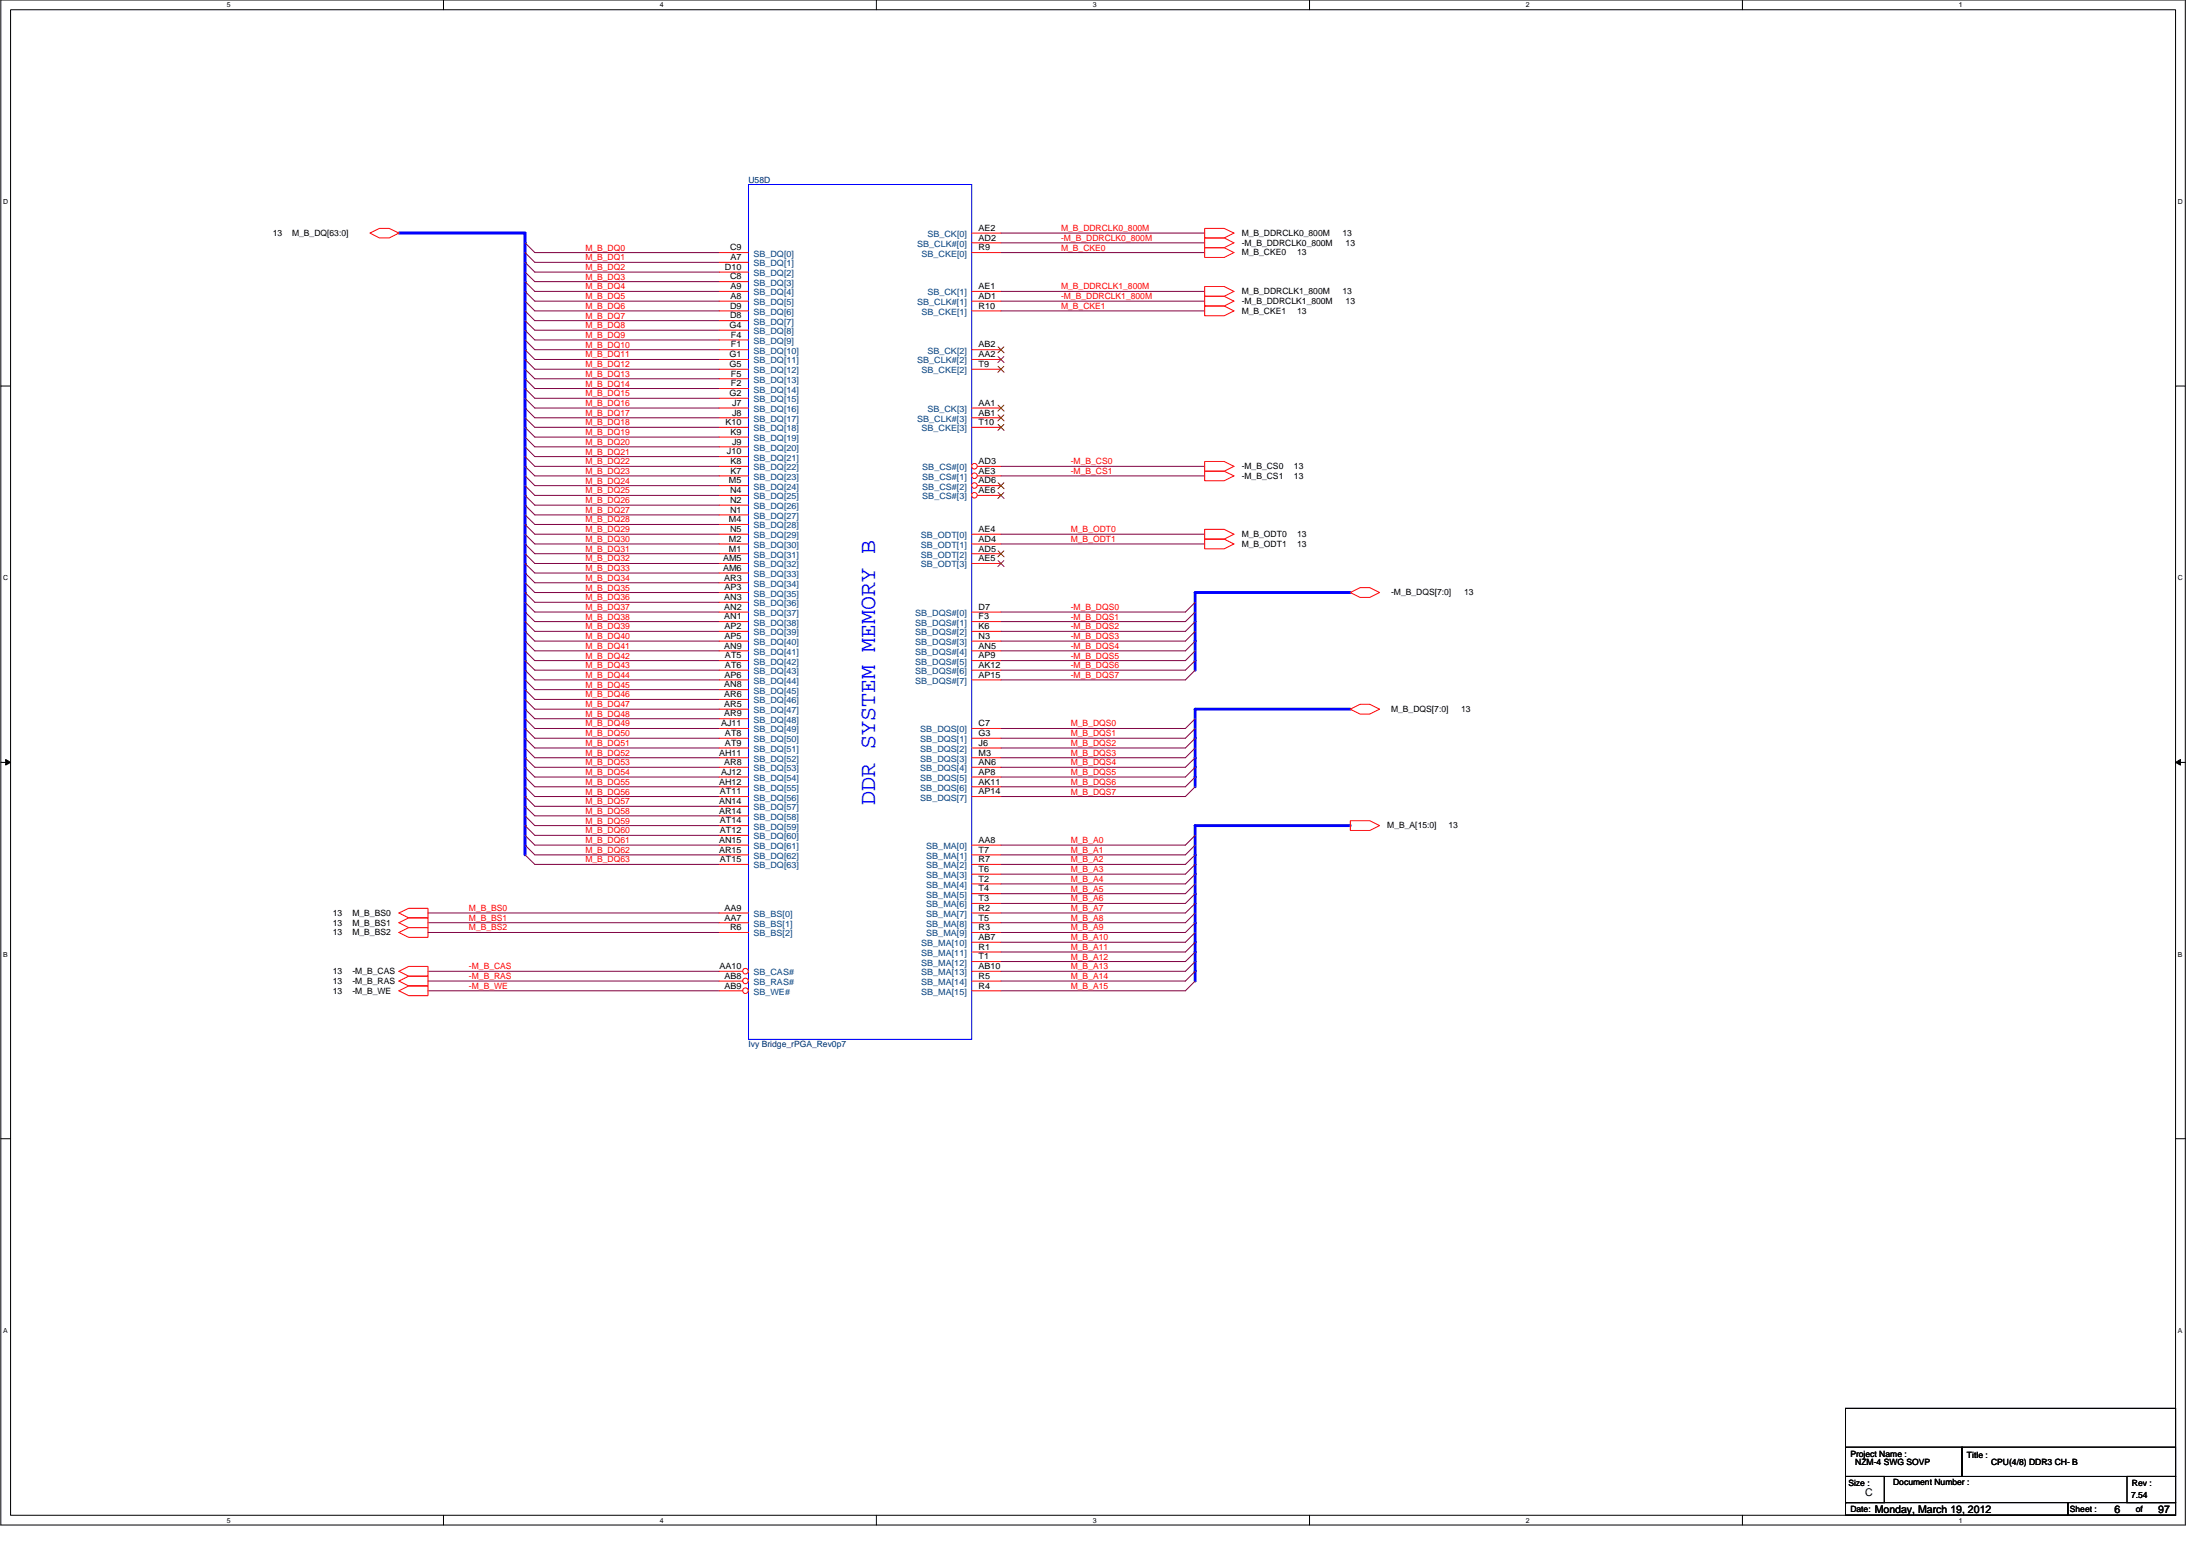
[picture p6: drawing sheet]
<svg xmlns="http://www.w3.org/2000/svg" width="420mm" height="297mm" viewBox="0 0 420 297" stroke-linecap="round" stroke-linejoin="round" font-family="sans-serif">
<path d="M.2 0h417.2v291.1h-417.2zM2 1.9h413.5v287.4h-413.5z" fill="none" stroke="#000" stroke-width=".19"/>
<g fill="#fff">
<path d="M43.3 .2h.8v1.5h-.8z"/>
<path d="M43.3 289.5h.8v1.5h-.8z"/>
</g>
<path d="M84.7 0v1.9M84.7 289.3v1.8" fill="none" stroke="#000" stroke-width=".19"/>
<g fill="#fff">
<path d="M126 .2h.7v1.5h-.7z"/>
<path d="M126 289.5h.7v1.5h-.7z"/>
</g>
<path d="M167.4 0v1.9M167.4 289.3v1.8" fill="none" stroke="#000" stroke-width=".19"/>
<g fill="#fff">
<path d="M208.7 .2h.7v1.5h-.7z"/>
<path d="M208.7 289.5h.7v1.5h-.7z"/>
</g>
<path d="M250.1 0v1.9M250.1 289.3v1.8" fill="none" stroke="#000" stroke-width=".19"/>
<g fill="#fff">
<path d="M291.4 .2h.7v1.5h-.7z"/>
<path d="M291.4 289.5h.7v1.5h-.7z"/>
</g>
<path d="M332.8 0v1.9M332.8 289.3v1.8" fill="none" stroke="#000" stroke-width=".19"/>
<g fill="#fff">
<path d="M374.1 .2h.7v1.5h-.7z"/>
<path d="M374.1 289.5h.7v1.5h-.7z"/>
<path d="M.6 37.8h1v1.4h-1z"/>
<path d="M416 37.8h.9v1.4h-.9z"/>
<path d="M.6 109.6h1v1.5h-1z"/>
<path d="M416 109.6h.9v1.5h-.9z"/>
</g>
<path d="M.2 73.7h1.8M415.5 73.7h1.9" fill="none" stroke="#000" stroke-width=".19"/>
<g fill="#fff">
<path d="M.6 181.4h.9v1.5h-.9z"/>
<path d="M416 181.4h.8v1.5h-.8z"/>
</g>
<path d="M.2 145.5h1.8M415.5 145.5h1.9" fill="none" stroke="#000" stroke-width=".19"/>
<path d="M1.1 145l.9 .5-.9 .5zM415.5 145.5l.9-.5v1z" fill="#000" stroke="#000" stroke-width=".19"/>
<g fill="#fff">
<path d="M.6 253.3h.8v1.5h-.8z"/>
<path d="M416 253.3h.8v1.5h-.8z"/>
</g>
<path d="M.2 217.4h1.8M415.5 217.4h1.9M352.5 276.3h22.2v5.6h-22.2zM352.5 268.9h63v20.4h-63zM374.7 276.3h40.8v5.6h-40.8zM352.5 281.9h7.4v5h-7.4zM352.5 286.9h42.4v2.4h-42.4zM394.9 286.9h20.6v2.4h-20.6zM406.2 281.9h9.3v5h-9.3z" fill="none" stroke="#000" stroke-width=".19"/>
<g fill="none" stroke="#800040" stroke-width=".19">
<path d="M100.3 46.4l1.8 1.8h35.3M100.3 48.2l1.8 1.9h35.3M100.3 50.1l1.8 1.8h35.3M100.3 51.9l1.8 1.9h35.3M100.3 53.8l1.8 1.8h35.3M100.3 55.6l1.8 1.9h35.3M100.3 57.5l1.8 1.9h35.3M100.3 59.4l1.8 1.8h35.3M191.2 46.4h38.9M191.2 48.2h38.9M191.2 44.5h38.9M191.2 57.5h38.9"/>
<path d="M191.2 59.4h38.9M191.2 55.6h38.9M100.3 61.2l1.8 1.8h35.3M100.3 63l1.8 1.9h35.3M100.3 64.9l1.8 1.9h35.3M100.3 66.8l1.8 1.8h35.3M100.3 68.6l1.8 1.9h35.3M100.3 70.5l1.8 1.8h35.3M100.3 72.3l1.8 1.9h35.3M100.3 74.2l1.8 1.8h35.3M100.3 76l1.8 1.9h35.3M100.3 77.9l1.8 1.9h35.3"/>
<path d="M100.3 79.8l1.8 1.8h35.3M100.3 81.6l1.8 1.8h35.3M100.3 83.4l1.8 1.9h35.3M100.3 85.3l1.8 1.9h35.3M100.3 87.2l1.8 1.8h35.3M100.3 89l1.8 1.8h35.3M100.3 90.8l1.8 1.9h35.3M100.3 92.7l1.8 1.9h35.3M100.3 94.6l1.8 1.8h35.3M100.3 96.4l1.8 1.9h35.3M100.3 98.3l1.8 1.8h35.3M191.2 90.8h38.9"/>
<path d="M191.2 89h38.9M100.3 100.1l1.8 1.9h35.3M100.3 102l1.8 1.8h35.3M100.3 103.8l1.8 1.9h35.3M100.3 105.7l1.8 1.9h35.3M100.3 107.6l1.8 1.8h35.3M100.3 109.4l1.8 1.9h35.3M100.3 115l1.8 1.8h35.3M100.3 116.8l1.8 1.9h35.3M100.3 118.7l1.8 1.8h35.3M100.3 111.3l1.8 1.8h35.3M100.3 113.1l1.8 1.9h35.3"/>
<path d="M191.2 103.8h38.9M191.2 102h38.9M228.3 115l-1.9 1.8h-35.2M228.3 116.8l-1.9 1.9h-35.2M228.3 118.7l-1.9 1.8h-35.2M100.3 120.5l1.8 1.9h35.3M100.3 122.4l1.8 1.8h35.3M100.3 124.2l1.8 1.9h35.3M100.3 126.1l1.8 1.8h35.3M100.3 127.9l1.8 1.9h35.3M100.3 129.8l1.8 1.9h35.3M100.3 131.7l1.8 1.8h35.3"/>
<path d="M100.3 133.5l1.8 1.9h35.3M100.3 135.4l1.8 1.8h35.3M100.3 137.2l1.8 1.9h35.3M100.3 139.1l1.8 1.8h35.3M228.3 120.5l-1.9 1.9h-35.2M228.3 122.4l-1.9 1.8h-35.2M228.3 124.2l-1.9 1.9h-35.2M228.3 126.1l-1.9 1.8h-35.2M228.3 127.9l-1.9 1.9h-35.2M228.3 137.2l-1.9 1.9h-35.2M228.3 139.1l-1.9 1.8h-35.2M100.3 140.9l1.8 1.9h35.3"/>
<path d="M100.3 142.8l1.8 1.9h35.3M100.3 144.7l1.8 1.8h35.3M100.3 146.5l1.8 1.8h35.3M100.3 148.3l1.8 1.9h35.3M100.3 150.2l1.8 1.9h35.3M100.3 152.1l1.8 1.8h35.3M100.3 153.9l1.8 1.8h35.3M100.3 155.7l1.8 1.9h35.3M100.3 157.6l1.8 1.9h35.3M100.3 159.5l1.8 1.8h35.3M228.3 159.5l-1.9 1.8h-35.2M228.3 140.9l-1.9 1.9h-35.2"/>
<path d="M228.3 142.8l-1.9 1.9h-35.2M228.3 144.7l-1.9 1.8h-35.2M228.3 146.5l-1.9 1.8h-35.2M228.3 148.3l-1.9 1.9h-35.2M228.3 150.2l-1.9 1.9h-35.2M81.7 176.1h55.7M81.7 178h55.7M81.7 174.3h55.7M100.3 161.3l1.8 1.9h35.3M100.3 163.2l1.8 1.8h35.3M228.3 161.3l-1.9 1.9h-35.2M228.3 163.2l-1.9 1.8h-35.2"/>
<path d="M228.3 165l-1.9 1.9h-35.2M228.3 166.9l-1.9 1.8h-35.2M228.3 168.7l-1.9 1.9h-35.2M228.3 170.6l-1.9 1.9h-35.2M228.3 172.5l-1.9 1.8h-35.2M228.3 174.3l-1.9 1.8h-35.2M228.3 176.1l-1.9 1.9h-35.2M228.3 178l-1.9 1.9h-35.2M228.3 179.9l-1.9 1.8h-35.2M81.7 185.4h55.7M81.7 187.3h55.7M81.7 189.1h55.7"/>
<path d="M228.3 181.7l-1.9 1.9h-35.2M228.3 183.6l-1.9 1.8h-35.2M228.3 185.4l-1.9 1.9h-35.2M228.3 187.3l-1.9 1.8h-35.2"/>
</g>
<path d="M76.2 44.5h24.1v118.7M257.9 113.1h-29.6v14.8M257.9 135.4h-29.6v14.8M257.9 157.6h-29.6v29.7" fill="none" stroke="#00f" stroke-width=".55"/>
<g fill="none" stroke="#f00" stroke-width=".19">
<path d="M70.6 44.5l1.9-.9h1.8l1.9 .9-1.9 .9h-1.8zM230.1 45.4h3.7l1.9 1-1.9 .9h-3.7zM230.1 47.3h3.7l1.9 .9-1.9 .9h-3.7zM230.1 54.7h3.7l1.9 .9-1.9 1h-3.7zM230.1 56.6h3.7l1.9 .9-1.9 .9h-3.7zM230.1 58.4h3.7l1.9 1-1.9 .9h-3.7zM230.1 43.6h3.7l1.9 .9-1.9 .9h-3.7zM230.1 88.1h3.7l1.9 .9-1.9 1h-3.7zM230.1 90h3.7l1.9 .8-1.9 1h-3.7zM230.1 101h3.7l1.9 1-1.9 .9h-3.7zM230.1 102.9h3.7l1.9 .9-1.9 1h-3.7zM257.9 113.1l1.8-.9h1.9l1.9 .9-1.9 .9h-1.9z"/>
<path d="M257.9 135.4l1.8-.9h1.9l1.9 .9-1.9 .9h-1.9zM257.9 156.7h3.7l1.9 .9-1.9 .9h-3.7zM76.2 174.3l1.9-.9h3.6v1.8h-3.6zM76.2 176.1l1.9-.9h3.6v1.9h-3.6zM76.2 178l1.9-.9h3.6v1.8h-3.6zM137.4 174.3h5.5M137.4 176.1h5.5M137.4 178h5.5M76.2 185.4l1.9-.9h3.6v1.9h-3.6zM76.2 187.3l1.9-.9h3.6v1.8h-3.6zM76.2 189.1l1.9-.9h3.6v1.9h-3.6z"/>
</g>
<path d="M142.9 35.2h42.7v163.2h-42.7z" fill="none" stroke="#00f" stroke-width=".19"/>
<circle cx="142.4" cy="185.4" r=".54" fill="#fff" stroke="#f00" stroke-width=".19"/>
<path d="M137.4 185.4h4.4" fill="none" stroke="#f00" stroke-width=".19"/>
<circle cx="142.4" cy="187.3" r=".54" fill="#fff" stroke="#f00" stroke-width=".19"/>
<path d="M137.4 187.3h4.4" fill="none" stroke="#f00" stroke-width=".19"/>
<circle cx="142.4" cy="189.1" r=".54" fill="#fff" stroke="#f00" stroke-width=".19"/>
<g fill="none" stroke="#f00" stroke-width=".19">
<path d="M137.4 48.2h5.5M137.4 50.1h5.5M137.4 51.9h5.5M137.4 53.8h5.5M137.4 55.6h5.5M137.4 57.5h5.5M137.4 59.4h5.5M185.6 44.5h5.6M185.6 55.6h5.6M185.6 46.4h5.6M185.6 57.5h5.6M185.6 48.2h5.6"/>
<path d="M185.6 59.4h5.6M137.4 61.2h5.5M137.4 63h5.5M137.4 64.9h5.5M137.4 66.8h5.5M137.4 68.6h5.5M137.4 70.5h5.5M137.4 72.3h5.5M137.4 74.2h5.5M137.4 76h5.5M137.4 77.9h5.5M137.4 79.8h5.5"/>
<path d="M185.6 66.8h5.6M185.6 68.6h5.6M185.6 70.5h5.6M185.6 77.9h5.6M185.6 79.8h5.6M137.4 81.6h5.5M137.4 83.4h5.5M137.4 85.3h5.5M137.4 87.2h5.5M137.4 89h5.5M137.4 90.8h5.5M137.4 92.7h5.5"/>
<path d="M137.4 94.6h5.5M137.4 96.4h5.5M137.4 98.3h5.5M185.6 81.6h5.6M137.4 100.1h5.5M137.4 102h5.5M137.4 103.8h5.5M137.4 105.7h5.5M137.4 107.6h5.5M137.4 109.4h5.5M137.4 111.3h5.5M137.4 113.1h5.5"/>
<path d="M137.4 115h5.5M137.4 116.8h5.5M137.4 118.7h5.5M185.6 102h5.6M185.6 103.8h5.6M185.6 116.8h5.6M185.6 118.7h5.6M137.4 120.5h5.5M137.4 122.4h5.5M137.4 124.2h5.5M137.4 126.1h5.5M137.4 127.9h5.5"/>
<path d="M137.4 129.8h5.5M137.4 131.7h5.5M137.4 133.5h5.5M137.4 135.4h5.5M137.4 137.2h5.5M137.4 139.1h5.5M185.6 124.2h5.6M185.6 126.1h5.6M185.6 127.9h5.6M185.6 129.8h5.6M185.6 139.1h5.6M185.6 120.5h5.6"/>
<path d="M185.6 122.4h5.6M137.4 140.9h5.5M137.4 142.8h5.5M137.4 144.7h5.5M137.4 146.5h5.5M137.4 148.3h5.5M137.4 150.2h5.5M137.4 152.1h5.5M137.4 153.9h5.5M137.4 155.7h5.5M137.4 157.6h5.5M137.4 159.5h5.5"/>
<path d="M185.6 146.5h5.6M185.6 148.3h5.6M185.6 150.2h5.6M185.6 152.1h5.6M185.6 140.9h5.6M185.6 142.8h5.6M185.6 144.7h5.6M137.4 161.3h5.5M137.4 163.2h5.5M137.4 165h5.5M185.6 161.3h5.6M185.6 163.2h5.6"/>
<path d="M185.6 165h5.6M185.6 166.9h5.6M185.6 168.7h5.6M185.6 170.6h5.6M185.6 172.5h5.6M185.6 174.3h5.6M185.6 176.1h5.6M185.6 178h5.6M185.6 179.9h5.6M137.4 189.1h4.4M185.6 181.7h5.6M185.6 183.6h5.6"/>
<path d="M185.6 185.4h5.6M185.6 187.3h5.6M185.6 189.1h5.6"/>
</g>
<path d="M190.6 66.2l1.2 1.2M190.6 68.1l1.2 1.1M190.6 69.9l1.2 1.2M190.6 77.3l1.2 1.2M190.6 79.2l1.2 1.1M191.7 66.2l-1.1 1.2M191.7 68.1l-1.1 1.1M191.7 69.9l-1.1 1.2M191.7 77.3l-1.1 1.2M191.7 79.2l-1.1 1.1M190.6 81l1.2 1.2M191.7 81l-1.1 1.2" fill="none" stroke="#804000" stroke-width=".19"/>
<circle cx="186.1" cy="89" r=".54" fill="#fff" stroke="#f00" stroke-width=".19"/>
<path d="M186.7 89h4.5" fill="none" stroke="#f00" stroke-width=".19"/>
<circle cx="186.1" cy="90.8" r=".54" fill="#fff" stroke="#f00" stroke-width=".19"/>
<path d="M186.7 90.8h4.5" fill="none" stroke="#f00" stroke-width=".19"/>
<circle cx="186.1" cy="92.7" r=".54" fill="#fff" stroke="#f00" stroke-width=".19"/>
<path d="M186.7 92.7h4.5" fill="none" stroke="#f00" stroke-width=".19"/>
<path d="M190.6 92.2l1.2 1.1M191.7 92.2l-1.1 1.1" fill="none" stroke="#804000" stroke-width=".19"/>
<circle cx="186.1" cy="94.5" r=".54" fill="#fff" stroke="#f00" stroke-width=".19"/>
<path d="M186.7 94.6h4.5M185.6 105.7h5.6M185.6 107.6h5.6" fill="none" stroke="#f00" stroke-width=".19"/>
<path d="M190.6 94l1.2 1.2M191.7 94l-1.1 1.2M190.6 105.2l1.2 1.1M190.6 107l1.2 1.2M191.7 105.2l-1.1 1.1M191.7 107l-1.1 1.2" fill="none" stroke="#804000" stroke-width=".19"/>
<text font-size="4.4" fill="#00f" x="167.2" y="153.7" transform="rotate(-90 167.2 153.7)">DDR SYSTEM MEMORY B</text>
<g font-size="2">
<text x="356.2" y="285.6">C</text>
<text x="358" y="288.8">Monday, March 19, 2012</text>
<text x="403.8" y="288.8">6</text>
<text x="412.2" y="288.8">97</text>
</g>
<g font-size="1.7" fill="#000080">
<text x="142.9" y="34.9">U58D</text>
<text x="142.9" y="199.9">Ivy Bridge_rPGA_Rev0p7</text>
</g>
<g font-size="1.7">
<text x="52.1" y="45.1">13</text>
<text x="55.8" y="45.1">M_B_DQ[63:0]</text>
<text x="139.4" y="47.8">C9</text>
<text x="186.9" y="44.1">AE2</text>
<text x="186.9" y="45.9">AD2</text>
<text x="186.9" y="47.8">R9</text>
<text x="237.1" y="46.9">-M_B_DDRCLK0_800M</text>
<text x="237.1" y="45.1">M_B_DDRCLK0_800M</text>
<text x="256.4" y="45.1">13</text>
<text x="257" y="46.9">13</text>
<text x="138.5" y="51.5">D10</text>
<text x="139.4" y="53.3">C8</text>
<text x="139.5" y="49.7">A7</text>
<text x="237.1" y="48.8">M_B_CKE0</text>
<text x="247.7" y="48.8">13</text>
<text x="139.4" y="58.9">D9</text>
<text x="139.5" y="55.2">A9</text>
<text x="139.5" y="57.1">A8</text>
<text x="186.9" y="55.2">AE1</text>
<text x="186.9" y="57.1">AD1</text>
<text x="186.9" y="58.9">R10</text>
<text x="237.1" y="56.2">M_B_DDRCLK1_800M</text>
<text x="237.1" y="58">-M_B_DDRCLK1_800M</text>
<text x="237.1" y="59.9">M_B_CKE1</text>
<text x="247.7" y="59.9">13</text>
<text x="256.4" y="56.2">13</text>
<text x="257" y="58">13</text>
<text x="139.3" y="62.6">G4</text>
<text x="139.4" y="60.8">D8</text>
<text x="139.6" y="64.5">F4</text>
<text x="139.3" y="68.2">G1</text>
<text x="139.3" y="70.1">G5</text>
<text x="139.6" y="66.3">F1</text>
<text x="139.6" y="71.9">F5</text>
<text x="186.9" y="66.3">AB2</text>
<text x="186.9" y="68.2">AA2</text>
<text x="186.9" y="70.1">T9</text>
<text x="139.3" y="75.6">G2</text>
<text x="139.6" y="73.7">F2</text>
<text x="139.8" y="77.5">J7</text>
<text x="186.9" y="77.5">AA1</text>
<text x="138.5" y="81.2">K10</text>
<text x="139.5" y="83">K9</text>
<text x="139.8" y="79.3">J8</text>
<text x="186.9" y="79.3">AB1</text>
<text x="186.9" y="81.2">T10</text>
<text x="138.8" y="86.7">J10</text>
<text x="139.5" y="88.6">K8</text>
<text x="139.8" y="84.9">J9</text>
<text x="186.9" y="88.6">AD3</text>
<text x="237.1" y="89.6">-M_B_CS0</text>
<text x="247.1" y="89.6">13</text>
<text x="139.2" y="92.3">M5</text>
<text x="139.4" y="94.1">N4</text>
<text x="139.5" y="90.4">K7</text>
<text x="186.9" y="90.4">AE3</text>
<text x="186.9" y="92.3">AD6</text>
<text x="186.9" y="94.1">AE6</text>
<text x="237.1" y="91.4">-M_B_CS1</text>
<text x="247.1" y="91.4">13</text>
<text x="139.2" y="99.7">M4</text>
<text x="139.4" y="96">N2</text>
<text x="139.4" y="97.9">N1</text>
<text x="139.4" y="101.6">N5</text>
<text x="186.9" y="101.6">AE4</text>
<text x="138.1" y="107.1">AM5</text>
<text x="139.2" y="103.4">M2</text>
<text x="139.2" y="105.3">M1</text>
<text x="186.9" y="103.4">AD4</text>
<text x="186.9" y="105.3">AD5</text>
<text x="186.9" y="107.1">AE5</text>
<text x="237.1" y="102.5">M_B_ODT0</text>
<text x="237.1" y="104.4">M_B_ODT1</text>
<text x="247.7" y="102.5">13</text>
<text x="247.7" y="104.4">13</text>
<text x="138.1" y="109">AM6</text>
<text x="138.3" y="110.8">AR3</text>
<text x="138.4" y="112.7">AP3</text>
<text x="265.7" y="113.7">-M_B_DQS[7:0]</text>
<text x="279.6" y="113.7">13</text>
<text x="138.3" y="114.6">AN3</text>
<text x="138.3" y="116.4">AN2</text>
<text x="138.3" y="118.2">AN1</text>
<text x="186.9" y="116.4">D7</text>
<text x="186.9" y="118.2">F3</text>
<text x="138.3" y="123.8">AN9</text>
<text x="138.4" y="120.1">AP2</text>
<text x="138.4" y="122">AP5</text>
<text x="138.5" y="125.7">AT5</text>
<text x="186.9" y="123.8">AN5</text>
<text x="186.9" y="125.7">AP9</text>
<text x="186.9" y="120.1">K6</text>
<text x="186.9" y="122">N3</text>
<text x="138.3" y="131.2">AN8</text>
<text x="138.4" y="129.4">AP6</text>
<text x="138.5" y="127.5">AT6</text>
<text x="186.9" y="127.5">AK12</text>
<text x="186.9" y="129.4">AP15</text>
<text x="138.3" y="133.1">AR6</text>
<text x="138.3" y="135">AR5</text>
<text x="138.3" y="136.8">AR9</text>
<text x="265.7" y="135.9">M_B_DQS[7:0]</text>
<text x="279.1" y="135.9">13</text>
<text x="137.7" y="138.6">AJ11</text>
<text x="138.5" y="140.5">AT8</text>
<text x="138.5" y="142.4">AT9</text>
<text x="186.9" y="138.6">C7</text>
<text x="186.9" y="140.5">G3</text>
<text x="186.9" y="142.4">J6</text>
<text x="137.3" y="144.2">AH11</text>
<text x="137.3" y="149.8">AH12</text>
<text x="137.7" y="147.9">AJ12</text>
<text x="138.3" y="146">AR8</text>
<text x="186.9" y="146">AN6</text>
<text x="186.9" y="147.9">AP8</text>
<text x="186.9" y="149.8">AK11</text>
<text x="186.9" y="144.2">M3</text>
<text x="137.3" y="153.5">AN14</text>
<text x="137.3" y="155.3">AR14</text>
<text x="137.5" y="151.6">AT11</text>
<text x="186.9" y="151.6">AP14</text>
<text x="137.3" y="160.9">AN15</text>
<text x="137.5" y="157.2">AT14</text>
<text x="137.5" y="159">AT12</text>
<text x="186.9" y="160.9">AA8</text>
<text x="265" y="158.2">M_B_A[15:0]</text>
<text x="276.6" y="158.2">13</text>
<text x="137.3" y="162.8">AR15</text>
<text x="137.5" y="164.6">AT15</text>
<text x="186.9" y="162.8">T7</text>
<text x="186.9" y="164.6">R7</text>
<text x="186.9" y="166.5">T6</text>
<text x="138.4" y="173.9">AA9</text>
<text x="186.9" y="168.3">T2</text>
<text x="186.9" y="170.2">T4</text>
<text x="186.9" y="172">T3</text>
<text x="186.9" y="173.9">R2</text>
<text x="63.6" y="174.9">13</text>
<text x="63.6" y="176.7">13</text>
<text x="63.6" y="178.6">13</text>
<text x="67.3" y="174.9">M_B_BS0</text>
<text x="67.3" y="176.7">M_B_BS1</text>
<text x="67.3" y="178.6">M_B_BS2</text>
<text x="138.4" y="175.7">AA7</text>
<text x="139.4" y="177.6">R6</text>
<text x="186.9" y="179.5">AB7</text>
<text x="186.9" y="175.7">T5</text>
<text x="186.9" y="177.6">R3</text>
<text x="63.6" y="186">13</text>
<text x="67.3" y="186">-M_B_CAS</text>
<text x="137.4" y="185">AA10</text>
<text x="186.9" y="181.3">R1</text>
<text x="186.9" y="183.1">T1</text>
<text x="186.9" y="185">AB10</text>
<text x="63.6" y="187.8">13</text>
<text x="63.6" y="189.7">13</text>
<text x="67.3" y="187.8">-M_B_RAS</text>
<text x="67.3" y="189.7">-M_B_WE</text>
<text x="138.4" y="186.9">AB8</text>
<text x="138.4" y="188.7">AB9</text>
<text x="186.9" y="186.9">R5</text>
<text x="186.9" y="188.7">R4</text>
<text x="353.4" y="278.1">Project Name :</text>
<text x="354.3" y="279.6">NZM-4 SWG SOVP</text>
<text x="375.7" y="278.3">Title :</text>
<text x="380.3" y="279.6">CPU(4/8) DDR3 CH- B</text>
<text x="353" y="283.7">Size :</text>
<text x="361.6" y="283.5">Document Number :</text>
<text x="407" y="285.9">7.54</text>
<text x="407.1" y="283.7">Rev :</text>
<text x="353.4" y="288.7">Date:</text>
<text x="395.3" y="288.7">Sheet :</text>
<text x="407.9" y="288.7">of</text>
</g>
<g font-size="1.7" fill="#f00">
<text x="111.8" y="47.8">M_B_DQ0</text>
<text x="202.6" y="46">-M_B_DDRCLK0_800M</text>
<text x="202.6" y="47.8">M_B_CKE0</text>
<text x="202.6" y="44.1">M_B_DDRCLK0_800M</text>
<text x="111.8" y="49.7">M_B_DQ1</text>
<text x="111.8" y="51.6">M_B_DQ2</text>
<text x="111.8" y="53.4">M_B_DQ3</text>
<text x="111.8" y="55.2">M_B_DQ4</text>
<text x="111.8" y="57.1">M_B_DQ5</text>
<text x="111.8" y="59">M_B_DQ6</text>
<text x="202.6" y="57.1">-M_B_DDRCLK1_800M</text>
<text x="202.6" y="59">M_B_CKE1</text>
<text x="202.6" y="55.2">M_B_DDRCLK1_800M</text>
<text x="111.8" y="60.8">M_B_DQ7</text>
<text x="111.8" y="62.7">M_B_DQ8</text>
<text x="111.8" y="64.5">M_B_DQ9</text>
<text x="111.8" y="66.4">M_B_DQ10</text>
<text x="111.8" y="68.2">M_B_DQ11</text>
<text x="111.8" y="70.1">M_B_DQ12</text>
<text x="111.8" y="71.9">M_B_DQ13</text>
<text x="111.8" y="73.8">M_B_DQ14</text>
<text x="111.8" y="75.6">M_B_DQ15</text>
<text x="111.8" y="77.5">M_B_DQ16</text>
<text x="111.8" y="79.4">M_B_DQ17</text>
<text x="111.8" y="81.2">M_B_DQ18</text>
<text x="111.8" y="83.1">M_B_DQ19</text>
<text x="111.8" y="84.9">M_B_DQ20</text>
<text x="111.8" y="86.8">M_B_DQ21</text>
<text x="111.8" y="88.6">M_B_DQ22</text>
<text x="204.5" y="88.6">-M_B_CS0</text>
<text x="111.8" y="90.5">M_B_DQ23</text>
<text x="111.8" y="92.3">M_B_DQ24</text>
<text x="111.8" y="94.2">M_B_DQ25</text>
<text x="204.5" y="90.5">-M_B_CS1</text>
<text x="111.8" y="96.1">M_B_DQ26</text>
<text x="111.8" y="97.9">M_B_DQ27</text>
<text x="111.8" y="99.7">M_B_DQ28</text>
<text x="111.8" y="101.6">M_B_DQ29</text>
<text x="204.5" y="101.6">M_B_ODT0</text>
<text x="111.8" y="103.5">M_B_DQ30</text>
<text x="111.8" y="105.3">M_B_DQ31</text>
<text x="111.8" y="107.2">M_B_DQ32</text>
<text x="204.5" y="103.5">M_B_ODT1</text>
<text x="111.8" y="109">M_B_DQ33</text>
<text x="111.8" y="110.9">M_B_DQ34</text>
<text x="111.8" y="112.7">M_B_DQ35</text>
<text x="111.8" y="116.5">M_B_DQ37</text>
<text x="111.8" y="118.3">M_B_DQ38</text>
<text x="111.8" y="114.6">M_B_DQ36</text>
<text x="204.5" y="116.5">-M_B_DQS0</text>
<text x="204.5" y="118.3">-M_B_DQS1</text>
<text x="111.8" y="120.1">M_B_DQ39</text>
<text x="111.8" y="122">M_B_DQ40</text>
<text x="111.8" y="123.9">M_B_DQ41</text>
<text x="111.8" y="125.7">M_B_DQ42</text>
<text x="204.5" y="120.1">-M_B_DQS2</text>
<text x="204.5" y="122">-M_B_DQS3</text>
<text x="204.5" y="123.9">-M_B_DQS4</text>
<text x="204.5" y="125.7">-M_B_DQS5</text>
<text x="111.8" y="127.6">M_B_DQ43</text>
<text x="111.8" y="129.4">M_B_DQ44</text>
<text x="111.8" y="131.3">M_B_DQ45</text>
<text x="204.5" y="127.6">-M_B_DQS6</text>
<text x="204.5" y="129.4">-M_B_DQS7</text>
<text x="111.8" y="133.1">M_B_DQ46</text>
<text x="111.8" y="135">M_B_DQ47</text>
<text x="111.8" y="136.8">M_B_DQ48</text>
<text x="111.8" y="138.7">M_B_DQ49</text>
<text x="111.8" y="140.5">M_B_DQ50</text>
<text x="111.8" y="142.4">M_B_DQ51</text>
<text x="204.5" y="138.7">M_B_DQS0</text>
<text x="204.5" y="140.5">M_B_DQS1</text>
<text x="204.5" y="142.4">M_B_DQS2</text>
<text x="111.8" y="144.3">M_B_DQ52</text>
<text x="111.8" y="146.1">M_B_DQ53</text>
<text x="111.8" y="148">M_B_DQ54</text>
<text x="111.8" y="149.8">M_B_DQ55</text>
<text x="204.5" y="144.3">M_B_DQS3</text>
<text x="204.5" y="146.1">M_B_DQS4</text>
<text x="204.5" y="148">M_B_DQS5</text>
<text x="204.5" y="149.8">M_B_DQS6</text>
<text x="111.8" y="151.7">M_B_DQ56</text>
<text x="111.8" y="153.5">M_B_DQ57</text>
<text x="111.8" y="155.4">M_B_DQ58</text>
<text x="204.5" y="151.7">M_B_DQS7</text>
<text x="111.8" y="157.2">M_B_DQ59</text>
<text x="111.8" y="159.1">M_B_DQ60</text>
<text x="111.8" y="161">M_B_DQ61</text>
<text x="204.5" y="161">M_B_A0</text>
<text x="111.8" y="162.8">M_B_DQ62</text>
<text x="111.8" y="164.6">M_B_DQ63</text>
<text x="204.5" y="162.8">M_B_A1</text>
<text x="204.5" y="164.6">M_B_A2</text>
<text x="204.5" y="166.5">M_B_A3</text>
<text x="89.6" y="173.9">M_B_BS0</text>
<text x="204.5" y="168.4">M_B_A4</text>
<text x="204.5" y="170.2">M_B_A5</text>
<text x="204.5" y="172.1">M_B_A6</text>
<text x="204.5" y="173.9">M_B_A7</text>
<text x="89.6" y="175.8">M_B_BS1</text>
<text x="89.6" y="177.6">M_B_BS2</text>
<text x="204.5" y="175.8">M_B_A8</text>
<text x="204.5" y="177.6">M_B_A9</text>
<text x="204.5" y="179.5">M_B_A10</text>
<text x="89.6" y="185">-M_B_CAS</text>
<text x="204.5" y="181.4">M_B_A11</text>
<text x="204.5" y="183.2">M_B_A12</text>
<text x="204.5" y="185">M_B_A13</text>
<text x="89.6" y="186.9">-M_B_RAS</text>
<text x="89.6" y="188.8">-M_B_WE</text>
<text x="204.5" y="186.9">M_B_A14</text>
<text x="204.5" y="188.8">M_B_A15</text>
</g>
<g font-size="1.7" fill="#004080">
<text x="175.2" y="47.1">SB_CLK#[0]</text>
<text x="177.1" y="45.3">SB_CK[0]</text>
<text x="143.9" y="49">SB_DQ[0]</text>
<text x="143.9" y="50.8">SB_DQ[1]</text>
<text x="143.9" y="52.7">SB_DQ[2]</text>
<text x="176" y="49">SB_CKE[0]</text>
<text x="143.9" y="54.5">SB_DQ[3]</text>
<text x="143.9" y="56.4">SB_DQ[4]</text>
<text x="143.9" y="58.3">SB_DQ[5]</text>
<text x="175.2" y="58.3">SB_CLK#[1]</text>
<text x="177.1" y="56.4">SB_CK[1]</text>
<text x="143.9" y="60.1">SB_DQ[6]</text>
<text x="143.9" y="62">SB_DQ[7]</text>
<text x="143.9" y="63.8">SB_DQ[8]</text>
<text x="143.9" y="65.7">SB_DQ[9]</text>
<text x="176" y="60.1">SB_CKE[1]</text>
<text x="143.9" y="67.5">SB_DQ[10]</text>
<text x="143.9" y="69.4">SB_DQ[11]</text>
<text x="143.9" y="71.2">SB_DQ[12]</text>
<text x="175.2" y="69.4">SB_CLK#[2]</text>
<text x="176" y="71.2">SB_CKE[2]</text>
<text x="177.1" y="67.5">SB_CK[2]</text>
<text x="143.9" y="73.1">SB_DQ[13]</text>
<text x="143.9" y="74.9">SB_DQ[14]</text>
<text x="143.9" y="76.8">SB_DQ[15]</text>
<text x="143.9" y="78.7">SB_DQ[16]</text>
<text x="143.9" y="80.5">SB_DQ[17]</text>
<text x="143.9" y="82.3">SB_DQ[18]</text>
<text x="175.2" y="80.5">SB_CLK#[3]</text>
<text x="176" y="82.3">SB_CKE[3]</text>
<text x="177.1" y="78.7">SB_CK[3]</text>
<text x="143.9" y="84.2">SB_DQ[19]</text>
<text x="143.9" y="86.1">SB_DQ[20]</text>
<text x="143.9" y="87.9">SB_DQ[21]</text>
<text x="143.9" y="89.8">SB_DQ[22]</text>
<text x="176.1" y="89.8">SB_CS#[0]</text>
<text x="143.9" y="91.6">SB_DQ[23]</text>
<text x="143.9" y="93.5">SB_DQ[24]</text>
<text x="143.9" y="95.3">SB_DQ[25]</text>
<text x="176.1" y="91.6">SB_CS#[1]</text>
<text x="176.1" y="93.5">SB_CS#[2]</text>
<text x="176.1" y="95.3">SB_CS#[3]</text>
<text x="143.9" y="97.2">SB_DQ[26]</text>
<text x="143.9" y="99.1">SB_DQ[27]</text>
<text x="143.9" y="100.9">SB_DQ[28]</text>
<text x="143.9" y="102.7">SB_DQ[29]</text>
<text x="143.9" y="104.6">SB_DQ[30]</text>
<text x="143.9" y="106.5">SB_DQ[31]</text>
<text x="175.8" y="102.7">SB_ODT[0]</text>
<text x="175.8" y="104.6">SB_ODT[1]</text>
<text x="175.8" y="106.5">SB_ODT[2]</text>
<text x="143.9" y="108.3">SB_DQ[32]</text>
<text x="143.9" y="110.2">SB_DQ[33]</text>
<text x="143.9" y="112">SB_DQ[34]</text>
<text x="143.9" y="113.9">SB_DQ[35]</text>
<text x="175.8" y="108.3">SB_ODT[3]</text>
<text x="143.9" y="115.7">SB_DQ[36]</text>
<text x="143.9" y="117.6">SB_DQ[37]</text>
<text x="143.9" y="119.4">SB_DQ[38]</text>
<text x="174.8" y="117.6">SB_DQS#[0]</text>
<text x="174.8" y="119.4">SB_DQS#[1]</text>
<text x="143.9" y="121.3">SB_DQ[39]</text>
<text x="143.9" y="123.1">SB_DQ[40]</text>
<text x="143.9" y="125">SB_DQ[41]</text>
<text x="174.8" y="125">SB_DQS#[4]</text>
<text x="174.8" y="121.3">SB_DQS#[2]</text>
<text x="174.8" y="123.1">SB_DQS#[3]</text>
<text x="143.9" y="126.9">SB_DQ[42]</text>
<text x="143.9" y="128.7">SB_DQ[43]</text>
<text x="143.9" y="130.6">SB_DQ[44]</text>
<text x="174.8" y="126.9">SB_DQS#[5]</text>
<text x="174.8" y="128.7">SB_DQS#[6]</text>
<text x="174.8" y="130.6">SB_DQS#[7]</text>
<text x="143.9" y="132.4">SB_DQ[45]</text>
<text x="143.9" y="134.3">SB_DQ[46]</text>
<text x="143.9" y="136.1">SB_DQ[47]</text>
<text x="143.9" y="138">SB_DQ[48]</text>
<text x="143.9" y="139.8">SB_DQ[49]</text>
<text x="143.9" y="141.7">SB_DQ[50]</text>
<text x="143.9" y="143.6">SB_DQ[51]</text>
<text x="175.8" y="139.8">SB_DQS[0]</text>
<text x="175.8" y="141.7">SB_DQS[1]</text>
<text x="175.8" y="143.6">SB_DQS[2]</text>
<text x="143.9" y="145.4">SB_DQ[52]</text>
<text x="143.9" y="147.2">SB_DQ[53]</text>
<text x="143.9" y="149.1">SB_DQ[54]</text>
<text x="175.8" y="147.2">SB_DQS[4]</text>
<text x="175.8" y="149.1">SB_DQS[5]</text>
<text x="175.8" y="145.4">SB_DQS[3]</text>
<text x="143.9" y="151">SB_DQ[55]</text>
<text x="143.9" y="152.8">SB_DQ[56]</text>
<text x="143.9" y="154.7">SB_DQ[57]</text>
<text x="175.8" y="151">SB_DQS[6]</text>
<text x="175.8" y="152.8">SB_DQS[7]</text>
<text x="143.9" y="156.5">SB_DQ[58]</text>
<text x="143.9" y="158.4">SB_DQ[59]</text>
<text x="143.9" y="160.2">SB_DQ[60]</text>
<text x="143.9" y="162.1">SB_DQ[61]</text>
<text x="143.9" y="164">SB_DQ[62]</text>
<text x="143.9" y="165.8">SB_DQ[63]</text>
<text x="176.9" y="162.1">SB_MA[0]</text>
<text x="176.9" y="164">SB_MA[1]</text>
<text x="176.9" y="165.8">SB_MA[2]</text>
<text x="176.9" y="167.6">SB_MA[3]</text>
<text x="176.9" y="169.5">SB_MA[4]</text>
<text x="176.9" y="171.4">SB_MA[5]</text>
<text x="176.9" y="173.2">SB_MA[6]</text>
<text x="143.9" y="175">SB_BS[0]</text>
<text x="143.9" y="176.9">SB_BS[1]</text>
<text x="143.9" y="178.8">SB_BS[2]</text>
<text x="176.9" y="175">SB_MA[7]</text>
<text x="176.9" y="176.9">SB_MA[8]</text>
<text x="176.9" y="178.8">SB_MA[9]</text>
<text x="175.9" y="180.6">SB_MA[10]</text>
<text x="175.9" y="182.5">SB_MA[11]</text>
<text x="175.9" y="184.3">SB_MA[12]</text>
<text x="143.9" y="186.2">SB_CAS#</text>
<text x="143.9" y="188">SB_RAS#</text>
<text x="143.9" y="189.9">SB_WE#</text>
<text x="175.9" y="186.2">SB_MA[13]</text>
<text x="175.9" y="188">SB_MA[14]</text>
<text x="175.9" y="189.9">SB_MA[15]</text>
</g>
<g font-size="1.3">
<text x="43.3" y="1.4">5</text>
<text x="126" y="1.4">4</text>
<text x="208.7" y="1.4">3</text>
<text x="291.4" y="1.4">2</text>
<text x="374.1" y="1.4">1</text>
<text x=".6" y="38.9">D</text>
<text x="416" y="38.9">D</text>
<text x=".6" y="110.8">C</text>
<text x="416" y="110.8">C</text>
<text x=".6" y="182.6">B</text>
<text x="416" y="182.6">B</text>
<text x=".6" y="254.5">A</text>
<text x="416" y="254.5">A</text>
<text x="43.3" y="290.7">5</text>
<text x="126" y="290.7">4</text>
<text x="208.7" y="290.7">3</text>
<text x="291.4" y="290.7">2</text>
<text x="374.1" y="290.7">1</text>
</g>
</svg>
